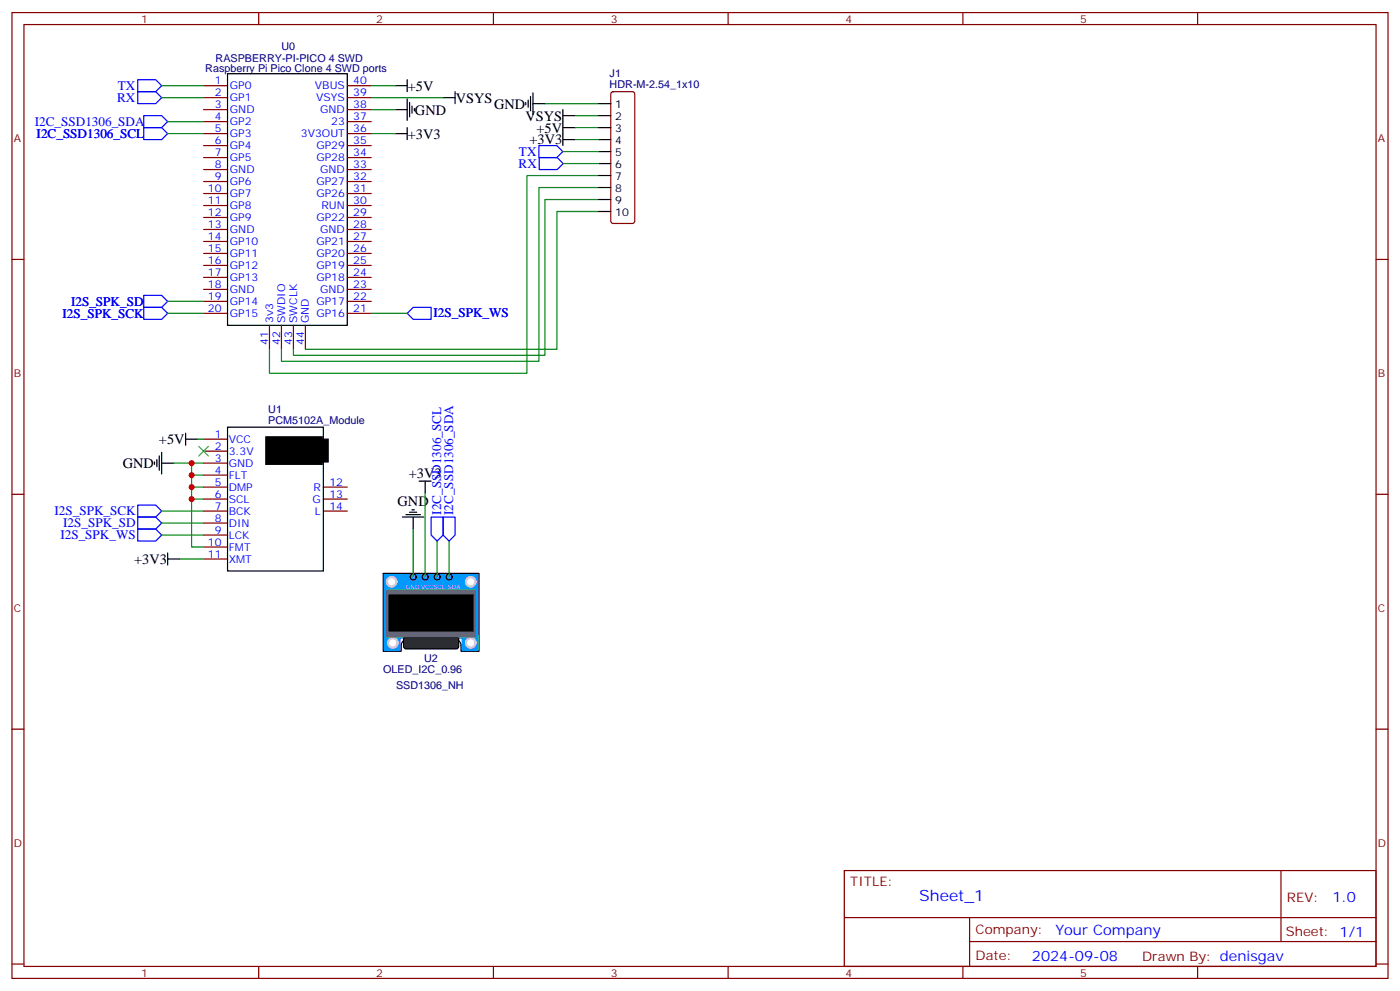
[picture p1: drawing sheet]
<svg xmlns="http://www.w3.org/2000/svg" width="412mm" height="292mm" viewBox="0 0 412 292" stroke-linecap="round" stroke-linejoin="round" font-family="sans-serif">
<g fill="none" stroke="#870000" stroke-width=".35">
<path d="M3.5 3.7h405.4v284.3h-405.4zM7.1 7.2h398.2v277.3h-398.2zM76.2 3.7v3.5M145.3 3.7v3.5M214.5 3.7v3.5M283.6 3.7v3.5M352.8 3.7v3.5M3.5 76.4h3.6M405.3 76.4h3.6M60 129.3h7M60 132.8h7M60 136.3h7"/>
<path d="M60 139.9h7M3.5 145.5h3.6M60 143.4h7M60 146.9h7M60 150.5h7M60 154h7M60 157.5h7M95.2 143.4h7.1M95.2 146.9h7.1M95.2 150.5h7.1M405.3 145.5h3.6M60 161h7"/>
<path d="M60 164.6h7M3.5 214.7h3.6M405.3 214.7h3.6M248.7 256.3h156.6v28.2h-156.6zM377.3 256.3v20.9M248.7 270.1h156.5M285.6 277.2h119.6M285.6 270.1v14.2M3.5 283.8h3.6M76.2 284.5v3.5M145.3 284.5v3.5M214.5 284.5v3.5"/>
<path d="M283.6 284.5v3.5M352.8 284.5v3.5M405.3 283.8h3.6"/>
</g>
<path d="M45.5 136v.7M46.2 135.3v2.1M46.9 134.2v4.3M47.6 136.3h3.6M47.6 133.2v6.3M54.7 129.3h3.5M54.7 127.5v3.6M67 125.8h28.2v42.3h-28.2z" fill="none" stroke="#000" stroke-width=".35"/>
<path d="M78.3 128.6h16.6v8.1h-16.6zM94.9 129.3h1.8v6.7h-1.8z" fill="#000" stroke="#000" stroke-width=".35"/>
<path d="M51.2 136.3h8.8M58.2 129.3h1.8" fill="none" stroke="#008700" stroke-width=".35"/>
<path d="M112.9 168.8h28.2v19.4h-28.2z" fill="#09f" stroke="#fff" stroke-width=".35"/>
<path d="M112.9 168.8h28.2v22.9h-5.3v-1.7" fill="none" stroke="#000" stroke-width=".35"/>
<g fill="#fff">
<circle cx="132.3" cy="169.9" r=".18"/>
<circle cx="128.8" cy="169.9" r=".18"/>
<circle cx="121.7" cy="169.9" r=".18"/>
<circle cx="125.2" cy="169.9" r=".18"/>
</g>
<g fill="#fff" stroke="#ccc" stroke-width=".71">
<circle cx="115.4" cy="171.3" r="1.41"/>
<circle cx="138.6" cy="171.3" r="1.41"/>
</g>
<path d="M120.2 188.2a1.91 1.91 0 0 0-2 1.8M134.1 188.2a1.91 1.91 0 0 1 1.7 2" fill="none" stroke="#000" stroke-width=".35"/>
<path d="M119.9 188.2h14.2z" fill="#09f" stroke="#000" stroke-width=".35"/>
<g fill="none" stroke="#000" stroke-width=".35">
<path d="M112.9 168.8v22.9h5.3v-1.7"/>
<circle cx="121.7" cy="169.9" r=".88"/>
<circle cx="125.2" cy="169.9" r=".88"/>
<circle cx="128.8" cy="169.9" r=".88"/>
<circle cx="132.3" cy="169.9" r=".88"/>
</g>
<path d="M136.2 187.1h4.6v4.3h-4.6z" fill="#09f" stroke="#09f" stroke-width=".35"/>
<circle cx="138.6" cy="189.3" r="1.41" fill="#fff" stroke="#ccc" stroke-width=".71"/>
<path d="M113.2 187.1h4.6v4.3h-4.6z" fill="#09f" stroke="#09f" stroke-width=".35"/>
<circle cx="115.7" cy="189.3" r="1.41" fill="#fff" stroke="#ccc" stroke-width=".71"/>
<path d="M119.1 187.7l.5-.2h14.8l.7 .4v2.4l-.2 .5-.5 .2h-14.8l-.5-.2-.2-.5v-2.1z" fill="#333" stroke="#000" stroke-width=".35"/>
<path d="M113.9 173.7h26.2v13.8h-26.2z" fill="#666" stroke="#666" stroke-width=".35"/>
<path d="M114.7 175.2h24.6v10.5h-24.6z" fill="#000" stroke="#000" stroke-width=".35"/>
<g fill="none" stroke="#008700" stroke-width=".35">
<path d="M47.6 25.2h12.4M47.6 28.8h12.4M49.4 39.3h10.6M49.4 35.8h10.6M109.4 25.2h7M109.4 32.3h7M109.4 39.3h7M109.4 28.8h21.1M160.5 30.5h15.9M169.3 34h7.1M169.3 37.6h7.1M165.8 48.2h10.6"/>
<path d="M165.8 44.6h10.6M169.3 41.1h7.1M176.4 51.7h-21.2v58.2h-75.8v-7.1M176.4 55.2h-17.7v51.2h-75.8v-3.6M176.4 58.7h-15.9v45.9h-74.1v-1.8M176.4 62.3h-12.4v40.5h-74M49.4 88.7h10.6M49.4 92.3h10.6M109.4 92.3h10.5M56.4 136.3v3.6h3.6M56.4 139.9v3.5h3.6M47.6 150.5h12.4"/>
<path d="M47.6 154h12.4M47.6 157.5h12.4M56.4 143.4v3.5h3.6M56.4 146.9v14.1h3.6M121.7 155.8v14.1M125.2 145.2v24.7M128.8 159.3v10.6M132.3 159.3v10.6M52.9 164.6h7.1"/>
</g>
<g fill="none" stroke="#000" stroke-width=".35">
<path d="M67 21.7h35.3v74.1h-35.3zM116.4 25.2h3.5M116.4 32.3h3.5M116.4 39.3h3.5M119.9 23.5v3.5M119.9 29.1v6.4M119.9 37.6v3.5M120.6 30.2v4.2M121.4 31.2v2.1M122.1 31.9v.7M130.5 28.8h3.6M134.1 27v3.5"/>
<path d="M154.9 30.2v.7M155.6 29.5v2.1M156.3 28.4v4.2M157 30.5h3.5M157 27.3v6.4M165.8 37.6h3.5M165.8 32.3v10.6M165.8 34h3.5M176.4 37.6h3.5M176.4 34h3.5M176.4 30.5h3.5M165.8 41.1h3.5"/>
<path d="M176.4 41.1h3.5M176.4 44.6h3.5M176.4 48.2h3.5M176.4 51.7h3.5M176.4 55.2h3.5M176.4 58.7h3.5M176.4 62.3h3.5M118.5 152.2h6.4M119.6 151.5h4.2M120.6 150.8h2.2M121.4 150.1h.7M121.7 152.2v3.6"/>
<path d="M123.5 141.6h3.5M125.2 141.6v3.6M49.4 164.6h3.5M49.4 162.8v3.5"/>
</g>
<path d="M58.6 131.4l2.8 2.8M61.4 131.4l-2.8 2.8" fill="none" stroke="#3c3" stroke-width=".35"/>
<g fill="none" stroke="#00f" stroke-width=".35">
<path d="M40.6 23.5h5.3l1.7 1.7-1.7 1.8h-5.3zM40.6 27h5.3l1.7 1.8-1.7 1.7h-5.3zM42.3 37.6h5.3l1.8 1.7-1.8 1.8h-5.3zM42.3 34h5.3l1.8 1.8-1.8 1.8h-5.3zM158.7 42.9h5.3l1.8 1.7-1.8 1.8h-5.3zM158.8 46.4h5.3l1.8 1.8-1.8 1.7h-5.3zM42.3 90.5h5.3l1.8 1.8-1.8 1.7h-5.3zM42.3 87h5.3l1.8 1.7-1.8 1.8h-5.3zM119.9 92.3l1.8-1.8h5.3v3.5h-5.3zM40.6 148.7h5.3l1.7 1.8-1.7 1.7h-5.3zM40.6 152.2h5.3l1.7 1.8-1.7 1.8h-5.3zM40.6 155.8h5.3l1.7 1.7-1.7 1.8h-5.3z"/>
<path d="M127 152.2h3.5v5.3l-1.7 1.8-1.8-1.8zM130.5 152.2h3.6v5.3l-1.8 1.8-1.8-1.8z"/>
</g>
<g fill="none" stroke="#870000" stroke-width=".35">
<path d="M60 25.2h7M60 28.8h7M60 32.3h7M60 35.8h7M60 39.3h7M102.3 25.2h7.1M102.3 28.8h7.1M102.3 32.3h7.1M102.3 35.8h7.1M102.3 39.3h7.1M180.2 27.2l.4-.2h5.7l.5 .2 .2 .5v37.4l-.3 .5-.4 .2h-5.7l-.5-.2-.2-.5v-37.4zM60 42.9h7"/>
<path d="M60 46.4h7M60 49.9h7M60 53.4h7M60 57h7M102.3 42.9h7.1M102.3 46.4h7.1M102.3 49.9h7.1M102.3 53.4h7.1M102.3 57h7.1M60 60.5h7M60 64h7M60 67.6h7"/>
<path d="M60 71.1h7M60 74.6h7M60 78.1h7M102.3 60.5h7.1M102.3 64h7.1M102.3 67.6h7.1M102.3 71.1h7.1M102.3 74.6h7.1M102.3 78.1h7.1M60 81.7h7M60 85.2h7M60 88.7h7"/>
<path d="M60 92.3h7M79.4 95.8v7M82.9 95.8v7M86.4 95.8v7M90 95.8v7M102.3 81.7h7.1M102.3 85.2h7.1M102.3 88.7h7.1M102.3 92.3h7.1"/>
</g>
<g fill="#c00">
<circle cx="56.4" cy="136.3" r=".88"/>
<circle cx="56.4" cy="143.4" r=".88"/>
<circle cx="56.4" cy="146.9" r=".88"/>
<circle cx="56.4" cy="139.9" r=".88"/>
</g>
<text font-size="4.6" fill="#00f" x="270.8" y="265.3">Sheet_1</text>
<g font-size="4.2">
<text x="120.1" y="26.7">+5V</text>
<text x="122.2" y="33.8">GND</text>
<text x="134.2" y="30.2">VSYS</text>
<text x="145.5" y="32">GND</text>
<text x="154.8" y="35.5">VSYS</text>
<text x="120.1" y="40.8">+3V3</text>
<text x="158" y="39.1">+5V</text>
<text x="155.9" y="42.5">+3V3</text>
<text x="46.8" y="130.7">+5V</text>
<text x="36.2" y="137.8">GND</text>
<text x="120.4" y="140.6">+3V3</text>
<text x="117.1" y="149">GND</text>
<text x="39.5" y="166">+3V3</text>
</g>
<g font-size="4.2" fill="#00f">
<text x="392.5" y="265.6">1.0</text>
<text x="310.9" y="275.1">Your Company</text>
<text x="304" y="282.9">2024-09-08</text>
</g>
<g font-size="3.9" fill="#00f">
<text x="34.7" y="26.5">TX</text>
<text x="34.5" y="30">RX</text>
<text x="10.3" y="37.1">I2C_SSD1306_SDA</text>
<text x="10.8" y="40.7">I2C_SSD1306_SCL</text>
<text x="152.9" y="45.9">TX</text>
<text x="152.8" y="49.4">RX</text>
<text x="18.4" y="93.6">I2S_SPK_SCK</text>
<text x="20.9" y="90">I2S_SPK_SD</text>
<text x="127.7" y="93.4">I2S_SPK_WS</text>
<text x="16.1" y="151.7">I2S_SPK_SCK</text>
<text x="18.6" y="155.2">I2S_SPK_SD</text>
<text x="130" y="151.5" transform="rotate(-90 130 151.5)">I2C_SSD1306_SCL</text>
<text x="133.5" y="151.6" transform="rotate(-90 133.5 151.6)">I2C_SSD1306_SDA</text>
<text x="17.8" y="158.8">I2S_SPK_WS</text>
</g>
<g font-size="3.9" fill="#800">
<text x="250.5" y="260.9">TITLE:</text>
<text x="379.1" y="265.6">REV:</text>
<text x="287.4" y="275.1">Company:</text>
<text x="378.7" y="275.7">Sheet: 1/1</text>
<text x="287.4" y="282.8">Date:</text>
<text x="336.4" y="282.8">Drawn By: denisgav</text>
</g>
<g font-size="3.2" fill="#800">
<text x="41.6" y="6.7">1</text>
<text x="110.8" y="6.7">2</text>
<text x="179.9" y="6.7">3</text>
<text x="249.1" y="6.7">4</text>
<text x="318.2" y="6.7">5</text>
<text x="4.1" y="41.8">A</text>
<text x="405.9" y="41.8">A</text>
<text x="4.1" y="110.9">B</text>
<text x="405.9" y="110.9">B</text>
<text x="4.1" y="180.1">C</text>
<text x="405.9" y="180.1">C</text>
<text x="4.1" y="249.2">D</text>
<text x="405.9" y="249.2">D</text>
<text x="41.6" y="287.5">1</text>
<text x="110.8" y="287.5">2</text>
<text x="179.9" y="287.5">3</text>
<text x="249.1" y="287.5">4</text>
<text x="318.2" y="287.5">5</text>
</g>
<g font-size="3.2" fill="#000080">
<text x="82.9" y="14.6">U0</text>
<text x="60.5" y="21.1">Raspberry Pi Pico Clone 4 SWD ports</text>
<text x="63.5" y="18.2">RASPBERRY-PI-PICO 4 SWD</text>
<text x="179.6" y="22.8">J1</text>
<text x="179.6" y="25.9">HDR-M-2.54_1x10</text>
<text x="79" y="124.7">PCM5102A_Module</text>
<text x="79" y="121.5">U1</text>
<text x="124.9" y="195">U2</text>
<text x="112.9" y="198.1">OLED_I2C_0.96</text>
<text x="116.7" y="202.7">SSD1306_NH</text>
</g>
<g font-size="3.2" fill="#00f">
<text x="63.2" y="24.9">1</text>
<text x="63.2" y="28.4">2</text>
<text x="67.7" y="26.3">GP0</text>
<text x="67.7" y="29.8">GP1</text>
<text x="92.8" y="26.3">VBUS</text>
<text x="93.1" y="29.8">VSYS</text>
<text x="104.1" y="28.4">39</text>
<text x="104.1" y="24.9">40</text>
<text x="63.2" y="31.9">3</text>
<text x="63.2" y="35.5">4</text>
<text x="67.7" y="33.3">GND</text>
<text x="94.3" y="33.3">GND</text>
<text x="104.1" y="35.5">37</text>
<text x="104.1" y="31.9">38</text>
<text x="63.2" y="39">5</text>
<text x="67.7" y="36.9">GP2</text>
<text x="67.7" y="40.4">GP3</text>
<text x="88.6" y="40.4">3V3OUT</text>
<text x="97.6" y="36.9">23</text>
<text x="104.1" y="39">36</text>
<text x="63.2" y="42.5">6</text>
<text x="63.2" y="46">7</text>
<text x="67.7" y="43.9">GP4</text>
<text x="67.7" y="47.4">GP5</text>
<text x="93.2" y="47.4">GP28</text>
<text x="93.2" y="43.9">GP29</text>
<text x="104.1" y="46">34</text>
<text x="104.1" y="42.5">35</text>
<text x="63.2" y="49.6">8</text>
<text x="63.2" y="53.1">9</text>
<text x="67.7" y="51">GND</text>
<text x="94.3" y="51">GND</text>
<text x="104.1" y="53.1">32</text>
<text x="104.1" y="49.6">33</text>
<text x="61.2" y="56.6">10</text>
<text x="67.7" y="54.5">GP6</text>
<text x="67.7" y="58">GP7</text>
<text x="93.2" y="58">GP26</text>
<text x="93.2" y="54.5">GP27</text>
<text x="104.1" y="56.6">31</text>
<text x="61.2" y="60.1">11</text>
<text x="61.2" y="63.7">12</text>
<text x="67.7" y="61.6">GP8</text>
<text x="67.7" y="65.1">GP9</text>
<text x="93.2" y="65.1">GP22</text>
<text x="94.7" y="61.6">RUN</text>
<text x="104.1" y="63.7">29</text>
<text x="104.1" y="60.1">30</text>
<text x="61.2" y="67.2">13</text>
<text x="61.2" y="70.7">14</text>
<text x="67.7" y="68.6">GND</text>
<text x="94.3" y="68.6">GND</text>
<text x="104.1" y="70.7">27</text>
<text x="104.1" y="67.2">28</text>
<text x="61.2" y="74.3">15</text>
<text x="61.2" y="77.8">16</text>
<text x="67.7" y="72.1">GP10</text>
<text x="67.7" y="75.7">GP11</text>
<text x="93.2" y="75.7">GP20</text>
<text x="93.2" y="72.1">GP21</text>
<text x="104.1" y="77.8">25</text>
<text x="104.1" y="74.3">26</text>
<text x="61.2" y="81.3">17</text>
<text x="67.7" y="79.2">GP12</text>
<text x="67.7" y="82.7">GP13</text>
<text x="93.2" y="82.7">GP18</text>
<text x="93.2" y="79.2">GP19</text>
<text x="104.1" y="81.3">24</text>
<text x="61.2" y="84.8">18</text>
<text x="61.2" y="88.4">19</text>
<text x="67.7" y="86.3">GND</text>
<text x="67.7" y="89.8">GP14</text>
<text x="93.2" y="89.8">GP17</text>
<text x="94.3" y="86.3">GND</text>
<text x="104.1" y="88.4">22</text>
<text x="104.1" y="84.8">23</text>
<text x="61.2" y="91.9">20</text>
<text x="67.7" y="93.3">GP15</text>
<text x="80.4" y="95.1" transform="rotate(-90 80.4 95.1)">3v3</text>
<text x="84" y="95.1" transform="rotate(-90 84 95.1)">SWDIO</text>
<text x="87.5" y="95.1" transform="rotate(-90 87.5 95.1)">SWCLK</text>
<text x="91" y="95.1" transform="rotate(-90 91 95.1)">GND</text>
<text x="93.2" y="93.3">GP16</text>
<text x="104.1" y="91.9">21</text>
<text x="79" y="101.6" transform="rotate(-90 79 101.6)">41</text>
<text x="82.5" y="101.6" transform="rotate(-90 82.5 101.6)">42</text>
<text x="86.1" y="101.6" transform="rotate(-90 86.1 101.6)">43</text>
<text x="89.6" y="101.6" transform="rotate(-90 89.6 101.6)">44</text>
<text x="63.2" y="128.9">1</text>
<text x="67.4" y="130.4">VCC</text>
<text x="63.2" y="132.5">2</text>
<text x="63.2" y="136">3</text>
<text x="67.4" y="133.9">3.3V</text>
<text x="67.4" y="137.4">GND</text>
<text x="63.2" y="139.5">4</text>
<text x="63.2" y="143.1">5</text>
<text x="67.4" y="140.9">FLT</text>
<text x="97" y="143.1">12</text>
<text x="63.2" y="146.6">6</text>
<text x="67.4" y="144.5">DMP</text>
<text x="67.4" y="148">SCL</text>
<text x="92.1" y="148">G</text>
<text x="92.3" y="144.5">R</text>
<text x="97" y="146.6">13</text>
<text x="63.2" y="150.1">7</text>
<text x="63.2" y="153.6">8</text>
<text x="67.4" y="151.5">BCK</text>
<text x="67.4" y="155">DIN</text>
<text x="92.8" y="151.5">L</text>
<text x="97" y="150.1">14</text>
<text x="61.2" y="160.7">10</text>
<text x="63.2" y="157.2">9</text>
<text x="67.4" y="158.6">LCK</text>
<text x="61.2" y="164.2">11</text>
<text x="67.4" y="162.1">FMT</text>
<text x="67.4" y="165.6">XMT</text>
</g>
<g font-size="3.2">
<text x="181.2" y="31.9">1</text>
<text x="181.2" y="35.5">2</text>
<text x="181.2" y="39">3</text>
<text x="181.2" y="42.5">4</text>
<text x="181.2" y="46">5</text>
<text x="181.2" y="49.6">6</text>
<text x="181.2" y="53.1">7</text>
<text x="181.2" y="56.6">8</text>
<text x="181.2" y="60.1">9</text>
<text x="181.2" y="63.7">10</text>
</g>
<text font-size="1.8" fill="#fff" x="119.6" y="173.4">GND VCCSCL SDA</text>
</svg>
